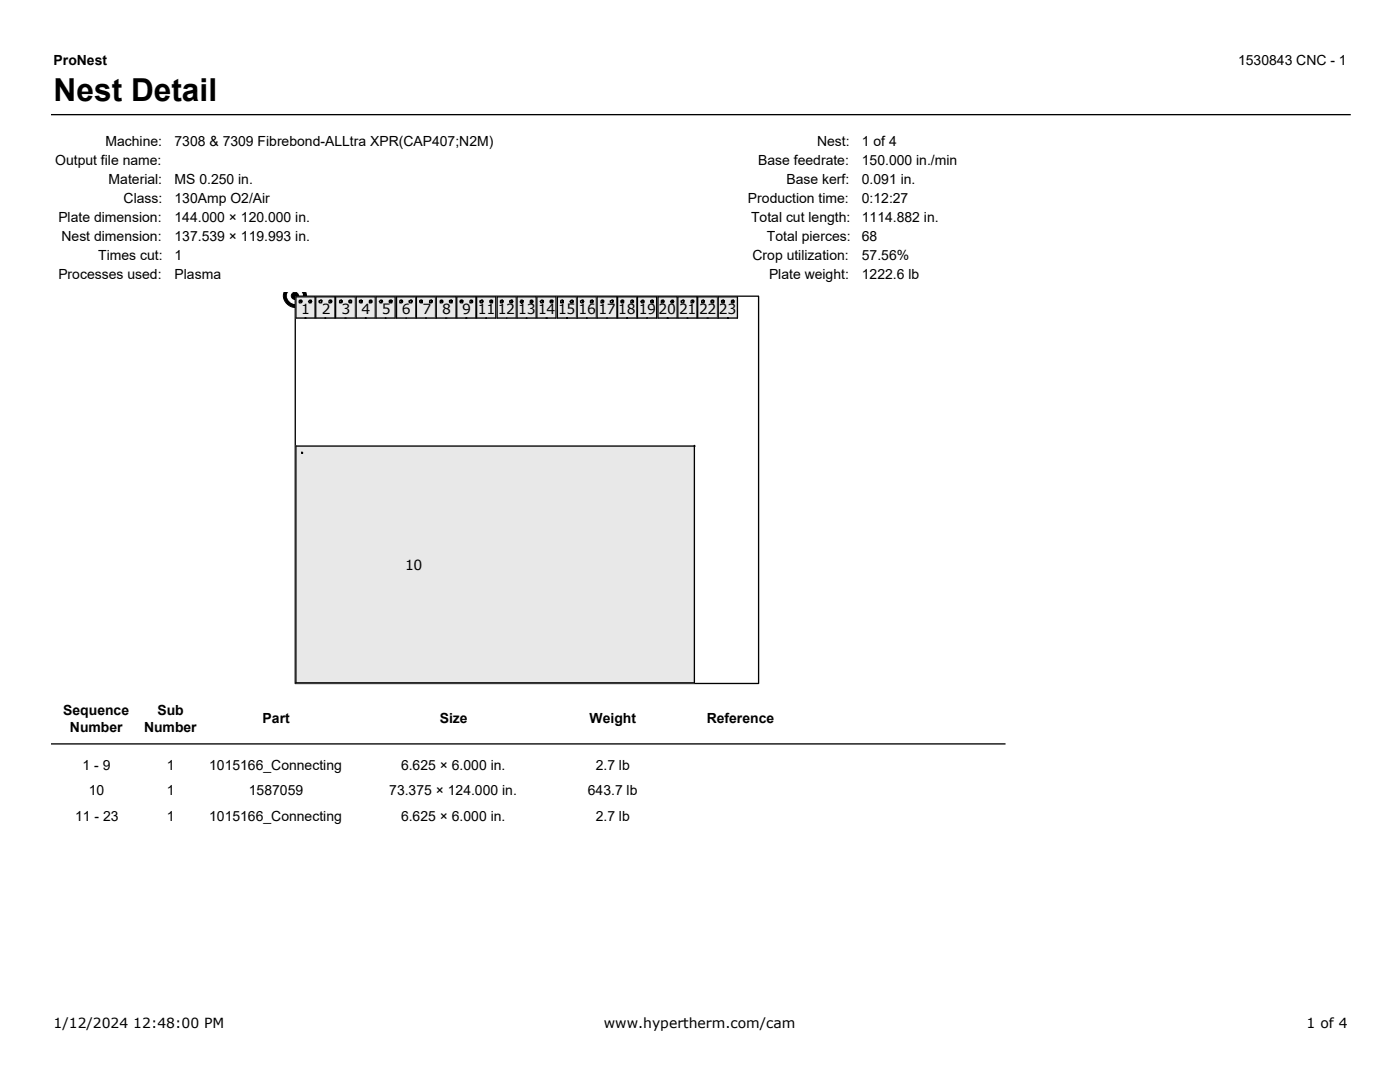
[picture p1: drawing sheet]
<svg xmlns="http://www.w3.org/2000/svg" width="279mm" height="216mm" viewBox="0 0 279 216" stroke-linecap="round" stroke-linejoin="round" font-family="sans-serif">
<path d="M10.2 22.9h259.4" fill="none" stroke="#000" stroke-width=".26"/>
<g fill="#000" stroke="#000" stroke-width=".2">
<path d="M56.6 58.5h4.5a2.3 2.3 0 0 1-2.2 2.8 2.3 2.3 0 0 1-2.3-2.8z" fill-rule="evenodd"/>
<circle cx="58.9" cy="59" r=".72"/>
</g>
<path d="M57.4 58.6l.3-.2h2.4a1.32 1.32 0 0 1-.8 2.1 1.52 1.52 0 0 1-1.9-1.9z" fill-rule="evenodd" fill="#fff" stroke="#fff" stroke-width=".2"/>
<path d="M58.9 59.1h92.5v77.3h-92.5z" fill-rule="evenodd" fill="#fff" stroke="#000" stroke-width=".26"/>
<g fill="#e8e8e8" stroke="#e8e8e8" stroke-width=".26">
<path d="M59.8 59.9l-.1 .5h.4l.1-.4zM61.6 60.2a.28 .28 0 0 0 .5 0 .28 .28 0 0 0-.5 0zM59.1 59.2h3.8v4.3h-3.8z" fill-rule="evenodd"/>
<path d="M63.7 60l.1 .4h.4l-.1-.5zM65.8 59.9l-.1 .5h.4l.1-.4zM63 59.2h3.8v4.3h-3.8z" fill-rule="evenodd"/>
<path d="M67.9 59.9l-.1 .5h.4l.1-.4zM69.8 59.9l-.2 .4 .6 .1v-.4zM67 59.2h3.9v4.3h-3.9z" fill-rule="evenodd"/>
<path d="M71.9 59.9l-.2 .4 .6 .1v-.4zM73.8 59.9l-.1 .5h.4l.1-.4zM71.1 59.2h3.8v4.3h-3.8z" fill-rule="evenodd"/>
<path d="M75.7 60.2a.3 .3 0 0 0 .6 0 .3 .3 0 0 0-.6 0zM77.8 59.9l-.1 .4 .5 .1v-.4zM75 59.2h3.9v4.3h-3.9z" fill-rule="evenodd"/>
<path d="M79.9 59.9l-.1 .5h.4l.1-.4zM81.6 60a.34 .34 0 0 0 .3 .4 .34 .34 0 0 0 .4-.2l-.3-.3zM79.1 59.2h3.9v4.3h-3.9z" fill-rule="evenodd"/>
<path d="M83.9 59.9l-.1 .4 .5 .1v-.4zM85.9 59.9l-.2 .5h.4l.2-.4zM83.1 59.2h3.8v4.3h-3.8z" fill-rule="evenodd"/>
<path d="M88 59.9l-.1 .5h.3l.2-.4zM89.8 59.9l-.1 .4 .5 .1v-.4zM87.1 59.2h3.9v4.3h-3.9z" fill-rule="evenodd"/>
<path d="M91.9 59.9l-.1 .4 .5 .1v-.4zM93.9 59.9l-.1 .5h.4l.1-.4zM91.2 59.2h3.8v4.3h-3.8z" fill-rule="evenodd"/>
<path d="M95.8 60a.34 .34 0 0 0 .2 .4 .34 .34 0 0 0 .4-.2l-.2-.3zM97.9 59.9l-.1 .4 .5 .1v-.4zM95.1 59.2h3.8v4.3h-3.8z" fill-rule="evenodd"/>
<path d="M100 59.9l-.1 .5h.4l.1-.4zM101.7 60a.34 .34 0 0 0 .3 .4 .34 .34 0 0 0 .4-.2l-.3-.3zM99.2 59.2h3.8v4.3h-3.8z" fill-rule="evenodd"/>
<path d="M104 59.9l-.2 .4 .3 .3a.34 .34 0 0 0 .3-.4 .34 .34 0 0 0-.4-.3zM106 59.9l-.2 .5 .3 .2 .2-.4-.1-.3zM103.2 59.2h3.8v4.3h-3.8z" fill-rule="evenodd"/>
<path d="M108.1 59.9l-.3 .3a.34 .34 0 0 0 .4 .2 .34 .34 0 0 0 .3-.4zM109.9 59.9l-.1 .4 .5 .1v-.4zM107.1 59.2h3.9v4.3h-3.9z" fill-rule="evenodd"/>
<path d="M112 59.9l-.1 .1a.3 .3 0 0 0 .1 .4 .3 .3 0 0 0 .4-.1v-.3zM114 59.9l-.3 .3a.34 .34 0 0 0 .4 .2 .34 .34 0 0 0 .3-.4zM111.2 59.2h3.9v4.3h-3.9z" fill-rule="evenodd"/>
<path d="M115.9 60a.34 .34 0 0 0 .2 .4 .34 .34 0 0 0 .4-.2l-.2-.3zM118 59.9l-.2 .5h.4l.2-.4zM115.2 59.2h3.8v4.3h-3.8z" fill-rule="evenodd"/>
<path d="M120.1 59.9l-.1 .5h.3l.2-.4zM121.8 60l.1 .4h.4l-.1-.5zM119.2 59.2h3.9v4.3h-3.9z" fill-rule="evenodd"/>
<path d="M124 59.9l-.1 .4 .5 .1v-.4zM126 59.9l-.1 .5h.4l.1-.4zM123.3 59.2h3.8v4.3h-3.8z" fill-rule="evenodd"/>
<path d="M128.1 59.9l-.2 .3a.34 .34 0 0 0 .4 .2 .34 .34 0 0 0 .2-.4zM130 59.9l-.1 .4 .5 .1v-.4zM127.2 59.2h3.8v4.3h-3.8z" fill-rule="evenodd"/>
<path d="M132.1 59.9l-.1 .5h.4l.1-.4zM133.8 60.2a.3 .3 0 0 0 .6 0 .3 .3 0 0 0-.6 0zM131.3 59.2h3.8v4.3h-3.8z" fill-rule="evenodd"/>
<path d="M135.9 60l.2 .4h.4l-.2-.5zM138.1 59.9l-.2 .5h.4l.1-.4zM135.3 59.2h3.8v4.3h-3.8z" fill-rule="evenodd"/>
<path d="M140.2 59.9l-.2 .5h.4l.2-.4zM142 59.9l-.1 .4 .5 .1v-.4zM139.2 59.2h4v4.3h-4z" fill-rule="evenodd"/>
<path d="M144.1 59.9l-.1 .4 .5 .1v-.4zM146.1 59.9l-.1 .5h.4l.1-.4zM143.3 59.2h3.9v4.3h-3.9z" fill-rule="evenodd"/>
<path d="M60.2 90.2v.3h.2zM59.1 89h79.5v47.3h-79.5z" fill-rule="evenodd"/>
</g>
<g fill="none" stroke="#000" stroke-width=".26">
<path d="M59.1 59.2h3.8v4.3h-3.8zM59.8 59.9l.4 .1-.1 .4h-.4zM60.1 59.9v.1M62.1 59.9v.1M63 59.2h3.8v4.3h-3.8zM64.1 59.9l.1 .1M65.8 59.9l.4 .1-.1 .4h-.4zM66.1 59.9v.1M67 59.2h3.9v4.3h-3.9zM68.2 59.9v.1M69.8 59.9l.4 .1v.4l-.6-.1zM70 59.9l.2 .1"/>
<path d="M71.1 59.2h3.8v4.3h-3.8zM72.1 59.9l.2 .1M74.1 59.9v.1M75 59.2h3.9v4.3h-3.9zM76.2 59.9v.1M77.8 59.9l.4 .1v.4l-.5-.1zM78.1 59.9l.1 .1M79.1 59.2h3.9v4.3h-3.9zM79.9 59.9l.4 .1-.1 .4h-.4zM80.2 59.9v.1M82 59.9l.2 .1M83.1 59.2h3.8v4.3h-3.8z"/>
<path d="M84.2 59.9l.1 .1M85.9 59.9l.4 .1-.2 .4h-.4zM86.1 59.9v.1M87.1 59.2h3.9v4.3h-3.9zM88 59.9l.4 .1-.2 .4h-.3zM88.2 59.9v.1M89.8 59.9l.4 .1v.4l-.5-.1zM90.1 59.9l.1 .1M91.2 59.2h3.8v4.3h-3.8zM91.9 59.9l.4 .1v.4l-.5-.1zM92.2 59.9l.1 .1M93.9 59.9l.4 .1-.1 .4h-.4z"/>
<path d="M94.2 59.9v.1M95.1 59.2h3.8v4.3h-3.8zM96.2 59.9l.1 .1M98.2 59.9l.1 .1M99.2 59.2h3.8v4.3h-3.8zM100 59.9l.4 .1-.1 .4h-.4zM100.3 59.9v.1M102.1 59.9l.2 .1M103.2 59.2h3.8v4.3h-3.8zM104 59.9a.34 .34 0 0 1 .4 .3 .34 .34 0 0 1-.3 .4l-.3-.3zM106 59.9h.2l.1 .3-.2 .4-.3-.2zM108.3 59.9v.1"/>
<path d="M109.9 59.9l.4 .1v.4l-.5-.1zM110.2 59.9l.1 .1M111.2 59.2h3.9v4.3h-3.9zM112 59.9l.4 .1a.3 .3 0 0 1-.1 .4 .3 .3 0 0 1-.4-.1zM112.3 59.9l.1 .1M114 59.9l.4 .1a.34 .34 0 0 1-.3 .4 .34 .34 0 0 1-.4-.2zM114.3 59.9v.1M115.2 59.2h3.8v4.3h-3.8zM116.3 59.9l.1 .1M118 59.9l.4 .1-.2 .4h-.4zM118.2 59.9v.1M119.2 59.2h3.9v4.3h-3.9z"/>
<path d="M120.3 59.9v.1M122.2 59.9l.1 .1M123.3 59.2h3.8v4.3h-3.8zM124.3 59.9l.1 .1M126.3 59.9v.1M128.1 59.9l.4 .1a.34 .34 0 0 1-.2 .4 .34 .34 0 0 1-.4-.2zM128.4 59.9v.1M130 59.9l.4 .1v.4l-.5-.1zM130.3 59.9l.1 .1M131.3 59.2h3.8v4.3h-3.8zM132.1 59.9l.4 .1-.1 .4h-.4zM132.4 59.9v.1"/>
<path d="M134.4 59.9v.1M135.3 59.2h3.8v4.3h-3.8zM136.3 59.9l.2 .1M138.3 59.9v.1M139.2 59.2h4v4.3h-4zM140.2 59.9l.4 .1-.2 .4h-.4zM140.4 59.9v.1M142.3 59.9l.1 .1M143.3 59.2h3.9v4.3h-3.9zM144.1 59.9l.4 .1v.4l-.5-.1zM144.4 59.9l.1 .1M146.4 59.9v.1"/>
<path d="M60.1 60l.1 .2h-.2M60.9 63.5h.1zM60.9 63.5h.1M62.1 60l-.1 .2M63.7 60l.4-.1 .1 .5h-.4zM64.2 60l-.1 .2M65 63.5h.1M66.1 60l.1 .2h-.3M67.8 60l.4-.1 .1 .4-.5 .1zM68.2 60l-.2 .2M69 63.5h.1M70.2 60l-.2 .2"/>
<path d="M71.7 60l.4-.1 .2 .5h-.4zM72.3 60v.2h-.3M72.9 63.5h.2zM72.9 63.5h.1M73.7 60l.3-.1 .2 .1v.3l-.5 .1zM74.1 60l-.1 .2M76.2 60l-.1 .2M77 63.5h.1M78.2 60v.2h-.3M80.2 60l.1 .2h-.2M81 63.5h.1M81.6 60l.4-.1 .3 .3a.34 .34 0 0 1-.4 .2 .34 .34 0 0 1-.3-.4z"/>
<path d="M82.2 60l-.2 .2M83.8 60l.4-.1 .1 .5h-.4zM84.3 60v.2h-.3M85.1 63.5h.1M86.1 60l.2 .2h-.3M88.2 60l-.1 .2M89 63.5h.1M90.2 60v.2h-.2M92.3 60v.2h-.2M93 63.5h.1zM93 63.5h.1M94.2 60l-.1 .2"/>
<path d="M95.8 60l.4-.1 .2 .3a.34 .34 0 0 1-.4 .2 .34 .34 0 0 1-.2-.4zM96.3 60l-.1 .2M97.1 63.5h.1M97.8 60l.4-.1 .1 .5h-.4zM98.3 60v.2h-.3M100.3 60l.1 .2h-.3M101.1 63.5h.1M101.7 60l.4-.1 .3 .3a.34 .34 0 0 1-.4 .2 .34 .34 0 0 1-.3-.4zM102.3 60l-.2 .2M104.2 60h.2M104.4 60v.2h-.3M105.2 63.5h.1"/>
<path d="M106.2 60l.1 .2h-.2M106.2 60h.1M107.9 60l.2-.1 .4 .1a.34 .34 0 0 1-.3 .4 .34 .34 0 0 1-.4-.2zM108.3 60l-.1 .2M109 63.5h.1M109 63.5h-1.9v-4.3h3.9v4.3h-1.9M109.1 63.5h.1M110.3 60v.2h-.3M112.4 60v.2h-.2M113.1 63.5h.1zM113.1 63.5h.1M114.3 60l-.2 .2"/>
<path d="M115.9 60l.4-.1 .2 .3a.34 .34 0 0 1-.4 .2 .34 .34 0 0 1-.2-.4zM116.4 60l-.1 .2M117.2 63.5h.1M118.2 60l.2 .2h-.3M120 60l.3-.1 .2 .4-.5 .1zM120.3 60h.2l-.3 .2M121.1 63.5h.1M121.8 60l.4-.1 .1 .5h-.4zM122.3 60l-.1 .2M123.9 60l.4-.1 .1 .5h-.4zM124.4 60v.2h-.2M125.1 63.5h.1z"/>
<path d="M125.1 63.5h.1M125.9 60l.4-.1 .1 .4-.5 .1zM126.3 60h.1l-.2 .2M128.4 60l-.1 .2M129.1 63.5h.1M129.1 63.5h-1.9v-4.3h3.8v4.3h-1.8M129.2 63.5h.1M130.4 60v.2h-.3M132.4 60l.1 .2h-.3M133.2 63.5h.1zM133.2 63.5h.1M134.4 60l-.2 .2"/>
<path d="M135.9 60l.4-.1 .2 .5h-.4zM136.5 60l-.2 .2M137.3 63.5h.1M137.9 60l.4-.1 .1 .4-.5 .1zM138.3 60l.1 .2h-.2M140.4 60l-.1 .2M141.2 63.5h.1M141.9 60l.4-.1 .1 .5h-.4zM142.4 60l-.1 .2M144.5 60v.2h-.2M145.2 63.5h.1zM145.2 63.5h.1"/>
<path d="M146 60l.4-.1 .1 .4-.5 .1zM146.4 60l-.2 .2M60.2 90.3h.2M60.2 90.2l.2 .3h-.2zM60.2 90.3v.2M138.6 88.9v47.4h-79.5v-47.3h79.6M10.2 148.4h190.5"/>
<circle cx="61.8" cy="60.2" r=".28"/>
<circle cx="76" cy="60.2" r=".28"/>
<circle cx="134.1" cy="60.2" r=".28"/>
</g>
<text font-size="6.3" x="10.7" y="20.1">Nest Detail</text>
<g font-size="2.8">
<text x="10.7" y="13.1">ProNest</text>
<text x="247.1" y="13.1">1530843 CNC - 1</text>
<text x="21.1" y="29">Machine:</text>
<text x="34.8" y="29">7308 &amp; 7309 Fibrebond-ALLtra XPR(CAP407;N2M)</text>
<text x="163.1" y="29">Nest:</text>
<text x="172" y="29">1 of 4</text>
<text x="11" y="32.8">Output file name:</text>
<text x="151.3" y="32.9">Base feedrate:</text>
<text x="172" y="32.9">150.000 in./min</text>
<text x="21.7" y="36.7">Material:</text>
<text x="24.7" y="40.5">Class:</text>
<text x="34.8" y="36.7">MS 0.250 in.</text>
<text x="34.8" y="40.5">130Amp O2/Air</text>
<text x="149.3" y="40.5">Production time:</text>
<text x="157" y="36.7">Base kerf:</text>
<text x="172" y="36.7">0.091 in.</text>
<text x="172" y="40.5">0:12:27</text>
<text x="11.6" y="44.3">Plate dimension:</text>
<text x="34.8" y="44.3">144.000 × 120.000 in.</text>
<text x="149.9" y="44.3">Total cut length:</text>
<text x="172" y="44.3">1114.882 in.</text>
<text x="12.3" y="48.1">Nest dimension:</text>
<text x="19.6" y="51.8">Times cut:</text>
<text x="34.8" y="48.1">137.539 × 119.993 in.</text>
<text x="34.8" y="51.9">1</text>
<text x="150.2" y="51.9">Crop utilization:</text>
<text x="153" y="48.1">Total pierces:</text>
<text x="172" y="48.1">68</text>
<text x="172" y="51.9">57.56%</text>
<text x="11.6" y="55.7">Processes used:</text>
<text x="34.8" y="55.7">Plasma</text>
<text x="153.5" y="55.7">Plate weight:</text>
<text x="172" y="55.7">1222.6 lb</text>
<text x="60.1" y="62.7">1</text>
<text x="64.2" y="62.7">2</text>
<text x="68.2" y="62.7">3</text>
<text x="72.1" y="62.7">4</text>
<text x="76.2" y="62.7">5</text>
<text x="80.2" y="62.7">6</text>
<text x="84.3" y="62.7">7</text>
<text x="88.2" y="62.7">8</text>
<text x="92.2" y="62.7">9</text>
<text x="95.4" y="62.7">11</text>
<text x="99.3" y="62.7">12</text>
<text x="103.4" y="62.7">13</text>
<text x="107.4" y="62.7">14</text>
<text x="111.4" y="62.7">15</text>
<text x="115.5" y="62.7">16</text>
<text x="119.4" y="62.7">17</text>
<text x="123.4" y="62.7">18</text>
<text x="127.5" y="62.7">19</text>
<text x="131.4" y="62.7">20</text>
<text x="135.5" y="62.7">21</text>
<text x="139.5" y="62.7">22</text>
<text x="143.5" y="62.7">23</text>
<text x="80.9" y="113.7">10</text>
<text x="12.6" y="142.6">Sequence</text>
<text x="31.4" y="142.6">Sub</text>
<text x="14" y="146">Number</text>
<text x="28.7" y="146">Number</text>
<text x="52.4" y="144.3">Part</text>
<text x="87.8" y="144.3">Size</text>
<text x="117.7" y="144.3">Weight</text>
<text x="141" y="144.3">Reference</text>
<text x="16.5" y="153.6">1 - 9</text>
<text x="33.3" y="153.6">1</text>
<text x="41.7" y="153.6">1015166_Connecting</text>
<text x="80" y="153.6">6.625 × 6.000 in.</text>
<text x="118.9" y="153.6">2.7 lb</text>
<text x="17.7" y="158.7">10</text>
<text x="33.3" y="158.7">1</text>
<text x="42.9" y="160.3">W10X17 &amp; C10X20</text>
<text x="45.3" y="157">Plate W12X30 -</text>
<text x="49.7" y="158.7">1587059</text>
<text x="77.7" y="158.7">73.375 × 124.000 in.</text>
<text x="117.3" y="158.7">643.7 lb</text>
<text x="15" y="163.8">11 - 23</text>
<text x="33.3" y="163.8">1</text>
<text x="41.7" y="163.8">1015166_Connecting</text>
<text x="80" y="163.8">6.625 × 6.000 in.</text>
<text x="118.9" y="163.8">2.7 lb</text>
<text x="10.7" y="205.2">1/12/2024 12:48:00 PM</text>
<text x="120.5" y="205.2">www.hypertherm.com/cam</text>
<text x="260.8" y="205.2">1 of 4</text>
</g>
</svg>
